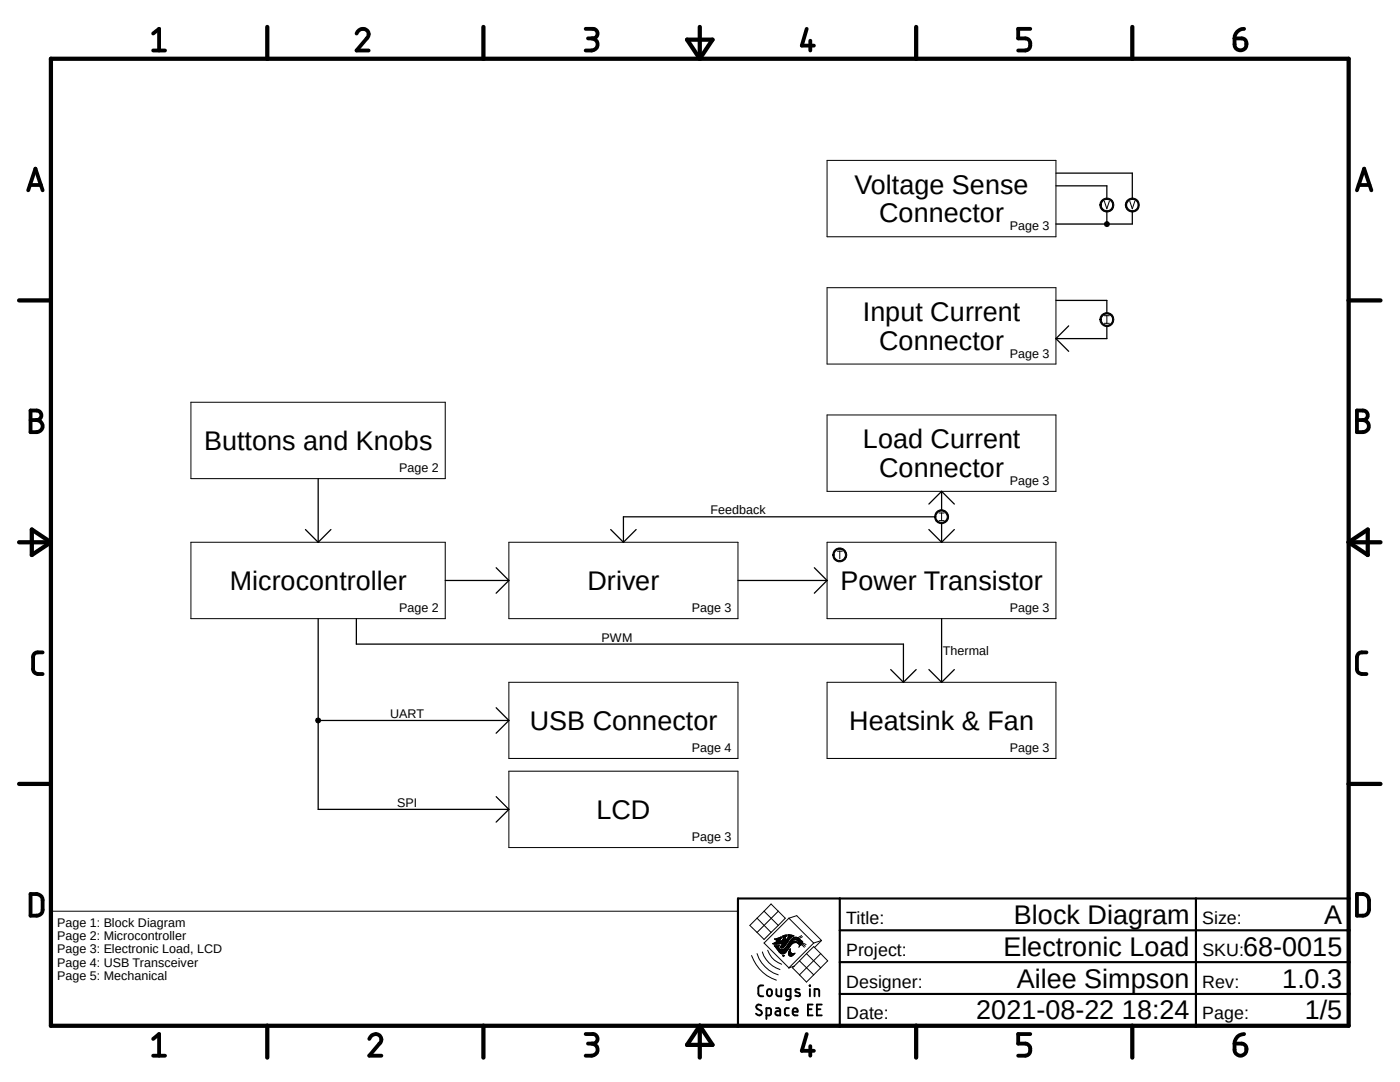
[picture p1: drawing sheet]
<svg xmlns="http://www.w3.org/2000/svg" width="279mm" height="216mm" viewBox="0 0 279 216" stroke-linecap="round" stroke-linejoin="round" font-family="sans-serif">
<path d="M3.4 3.1l272.6 209.7M276 3.1l-272.6 209.7" fill="none" stroke="#fff" stroke-width=".2"/>
<g fill="none" stroke="#000" stroke-width=".25">
<path d="M210.7 34.5h15.3v5.1M210.7 37.1h10.2v2.5M210.7 59.9h10.2v2.6M220.9 42.2v2.5M226 42.2v2.5h-15.3M210.7 67.6l2.6 2.5M213.3 65l-2.6 2.6M220.9 65v2.6h-10.2M63.5 95.5v12.7M187.9 98v3.9M187.9 98l2.6 2.6M187.9 98l-2.5 2.6"/>
<path d="M61 105.7l2.5 2.5M66 105.7l-2.5 2.5M88.9 115.8h12.7M99 113.3l2.6 2.5M101.6 115.8l-2.6 2.6M121.9 105.7l2.5 2.5M127 105.7l-2.6 2.5M147.3 115.8h17.8M162.5 113.3l2.6 2.5M165.1 115.8l-2.6 2.6M185.4 105.7l2.5 2.5M186.6 103.1h-62.2v5.1"/>
<path d="M187.9 104.4v3.8M190.5 105.7l-2.6 2.5M63.5 123.4v38.1h38.1M71.1 123.4v5.1h109.2v7.6M177.8 133.6l2.5 2.5M182.8 133.6l-2.5 2.5M185.4 133.6l2.5 2.5M187.9 123.4v12.7M190.5 133.6l-2.6 2.5M63.5 143.8h38.1M99 141.2l2.6 2.6M99 159l2.6 2.5"/>
<path d="M101.6 143.8l-2.6 2.5M101.6 161.5l-2.6 2.5"/>
</g>
<g fill="#000">
<path d="M219.8 40a1.4 1.4 0 0 1 2.3 .2 1.4 1.4 0 0 1-.8 2.1 1.4 1.4 0 0 1-1.8-1.4h.3a1.15 1.15 0 0 1 1.5-1.1 1.15 1.15 0 0 1 .4 1.9 1.15 1.15 0 0 1-1.9-.4v-.4h-.3z" fill-rule="evenodd"/>
<path d="M220.6 44.4l.3-.2 .4 .2 .1 .3-.1 .4-.4 .1-.3-.1-.2-.4z" fill-rule="evenodd"/>
<path d="M224.9 40a1.4 1.4 0 0 1 2.3 .2 1.4 1.4 0 0 1-.8 2.1 1.4 1.4 0 0 1-1.8-1.4h.2a1.15 1.15 0 0 1 1.6-1.1 1.15 1.15 0 0 1 .4 1.9 1.15 1.15 0 0 1-1.9-.4l-.1-.4h-.2z" fill-rule="evenodd"/>
<path d="M219.8 62.9a1.39 1.39 0 0 1 2.3 .1 1.39 1.39 0 0 1-.8 2.1 1.39 1.39 0 0 1-1.8-1.3h.3a1.15 1.15 0 0 1 1.5-1.2 1.15 1.15 0 0 1 .4 1.9 1.15 1.15 0 0 1-1.9-.4v-.3h-.3z" fill-rule="evenodd"/>
<path d="M166.5 109.9a1.4 1.4 0 0 1 2.2 0 1.4 1.4 0 0 1-.7 2.1 1.4 1.4 0 0 1-1.8-1.3h.3a1.15 1.15 0 0 1 1.6-.9 1.15 1.15 0 0 1 .2 1.9 1.15 1.15 0 0 1-1.8-.6v-.4h-.3z" fill-rule="evenodd"/>
<path d="M186.8 102.2a1.4 1.4 0 0 1 2.3 .1 1.4 1.4 0 0 1-.7 2.1 1.4 1.4 0 0 1-1.9-1.3h.3a1.15 1.15 0 0 1 1.6-.9 1.15 1.15 0 0 1 .2 1.9 1.15 1.15 0 0 1-1.8-.6v-.4h-.3z" fill-rule="evenodd"/>
<path d="M63.1 143.4l.4-.1 .3 .1 .2 .4-.2 .3-.3 .2-.4-.2-.1-.3z" fill-rule="evenodd"/>
</g>
<g fill="none" stroke="#000" stroke-width=".2">
<path d="M165.1 32h45.6v15.2h-45.6zM165.1 57.4h45.6v15.2h-45.6zM219.8 40a1.4 1.4 0 0 1 2.3 .2 1.4 1.4 0 0 1-.8 2.1 1.4 1.4 0 0 1-1.8-1.4h.3a1.15 1.15 0 0 1 1.5-1.1 1.15 1.15 0 0 1 .4 1.9 1.15 1.15 0 0 1-1.9-.4v-.4h-.3zM220.4 40.1l.5 1.6 .5-1.6M220.6 44.4l.3-.2 .4 .2 .1 .3-.1 .4-.4 .1-.3-.1-.2-.4zM224.9 40a1.4 1.4 0 0 1 2.3 .2 1.4 1.4 0 0 1-.8 2.1 1.4 1.4 0 0 1-1.8-1.4h.2a1.15 1.15 0 0 1 1.6-1.1 1.15 1.15 0 0 1 .4 1.9 1.15 1.15 0 0 1-1.9-.4l-.1-.4h-.2zM225.5 40.1l.5 1.6 .5-1.6M219.8 62.9a1.39 1.39 0 0 1 2.3 .1 1.39 1.39 0 0 1-.8 2.1 1.39 1.39 0 0 1-1.8-1.3h.3a1.15 1.15 0 0 1 1.5-1.2 1.15 1.15 0 0 1 .4 1.9 1.15 1.15 0 0 1-1.9-.4v-.3h-.3zM220.4 63h1M220.4 64.5h1M220.9 63v1.5M38.1 80.3h50.8v15.2h-50.8z"/>
<path d="M165.1 82.8h45.6v15.2h-45.6zM38.1 108.2h50.8v15.2h-50.8zM101.6 108.2h45.7v15.2h-45.7zM165.1 108.2h45.6v15.2h-45.6zM166.5 109.9a1.4 1.4 0 0 1 2.2 0 1.4 1.4 0 0 1-.7 2.1 1.4 1.4 0 0 1-1.8-1.3h.3a1.15 1.15 0 0 1 1.6-.9 1.15 1.15 0 0 1 .2 1.9 1.15 1.15 0 0 1-1.8-.6v-.4h-.3zM167.1 110h1M167.6 110v1.5M186.8 102.2a1.4 1.4 0 0 1 2.3 .1 1.4 1.4 0 0 1-.7 2.1 1.4 1.4 0 0 1-1.9-1.3h.3a1.15 1.15 0 0 1 1.6-.9 1.15 1.15 0 0 1 .2 1.9 1.15 1.15 0 0 1-1.8-.6v-.4h-.3zM187.4 102.4h1M187.4 103.9h1M187.9 102.4v1.5M101.6 136.1h45.7v15.2h-45.7z"/>
<path d="M165.1 136.1h45.6v15.2h-45.6zM63.1 143.4l.4-.1 .3 .1 .2 .4-.2 .3-.3 .2-.4-.2-.1-.3zM101.6 153.9h45.7v15.2h-45.7zM147.3 179.3v2.5h-137.1M150 190.7a7.9 7.9 0 0 0 4.9 4.9M151.1 190.3a6.6 6.6 0 0 0 4.2 4.2M151.1 186.1l1.4 1.4 1.4-1.4M151.1 183.2l2.8 2.9M152.1 189.9a5.5 5.5 0 0 0 3.6 3.6M152.5 181.8l1.4-1.4 2.8 2.8-1.4 1.5M152.5 181.8l-2.9 2.9 1.5 1.4M152.5 181.8l2.8 2.9"/>
<path d="M153.2 189.6a4.4 4.4 0 0 0 2.8 2.8M154.3 188.3h1.6M154.3 188.3h1.3M154.5 188.2l-.3 .1 .7 .1 1.3-.3-.3 .6M154.5 188.2h2.6M154.6 187.4h1.1M154.6 188.8h.7M154.7 188.1h2.4M154.7 188.9h.5M154.7 187.5h1M154.7 188.9l.7 1M154.8 189h.5"/>
<path d="M154.8 188h2.4M154.9 189.1h.4M154.9 187.3h.9M154.9 187.6h.8M154.9 189.2h.5M154.9 187.9l-.4 .3M154.9 187.9h2.3M155 187.8h.6M155 189.3h.5M155.1 189.4h.5M155.1 187.7h.6M155.2 189.6h2"/>
<path d="M155.2 187.2h.7M155.2 188.9l.1 .2M155.3 189.7h1.8M155.3 184.7l-1.4 1.4M155.3 181.8l-4.2 4.3M155.3 189.1l.5 .4M155.4 189.8h1.6M155.4 189.9h1.5M155.4 188.8l-.9-.1 .2 .2M155.4 189.9l.2 .2M155.5 188.7h.1M155.5 187.1h.4"/>
<path d="M155.5 190h1.3M155.5 188.7h-.3M155.5 188.7l-.3 .2M155.6 190.1a.7 .7 0 0 0 .9 .1M155.6 190.1h1.2M155.7 190.2h1M155.7 189h.7M155.7 188.9h.8M155.7 187h.2M155.8 188.8h.7M155.8 190.2h.7M155.8 189.1h.5"/>
<path d="M155.8 187.8h1.5M155.9 188.8h.7M155.9 186.9h.1M155.9 186.9l-.3 1 .6-.3M155.9 186.9l-1.3 .5 .6 .3-.3 .2M155.9 188.7h.8M156 188.6h.8M156 187.7h1.4M156 188.5h.8M156.1 188.4h.8M156.1 187.7h1.3M156.1 188.3h.8"/>
<path d="M156.2 188.3h.8M156.2 187.6h1.2M156.2 186.8h.7M156.2 186.8l.1 .3h.1l-.1 .3M156.2 187.5h.5M156.2 186.9h.6M156.3 190.8h.1M156.3 189.5h.9M156.3 187h.5M156.3 187.4l-.1 .2M156.3 187.4h.4M156.3 187.3h.4"/>
<path d="M156.3 187.2h.5M156.4 190.7l.1-.1-.2 .2M156.4 187.1h.4M156.4 189.4l-1.2 .1M156.4 189.4h.9M156.4 186.7l-.2 .1M156.4 186.7h.5M156.5 190.7h-.3l.2 .2M156.5 189.3h.9M156.7 189.2h.7M156.7 186.6h.3l-.1 .3h-.7M156.7 186.6l-.3 .1"/>
<path d="M156.7 186.6h.2M156.7 190.2h-.2M156.7 187.4l.1 .2 .1-.1M156.8 186.9l-.1 .5M156.8 189.1h.7M156.8 189h.7M156.8 190l-.1 .2M156.9 189l-.5 .4M156.9 188.9h.7M156.9 187.5h.6M157 188.8h.6M157 187.4h.6"/>
<path d="M157.1 188.2l-.7 .8a.51 .51 0 0 1-.7 0l.2-.3M157.1 188.8h.6M157.1 188.8l-.2 .2M157.1 187.3h.5M157.1 188.7h.7M157.1 189.7l-.3 .3M157.2 187.2l-.3 .3M157.2 188.6h.6M157.2 187.2h.5M157.2 188.5h.7M157.3 188.4h.7M157.3 187.8l-.2 .4"/>
<path d="M157.3 187.1h.5M157.3 186.7h1M157.3 186.6h.8M157.3 187.1l-.1 .1M157.3 187h.6M157.4 190.1v.5M157.4 190.4h1.1M157.4 190.3h1.1M157.4 190.2h.6M157.4 190.2h.5M157.4 188.3h.7M157.4 190.5h1"/>
<path d="M157.4 190.1h.4M157.4 190h.4M157.4 186.9h.8M157.4 188.3h.8M157.4 186.9h.6M157.4 183.2l5 5M157.4 183.2l-4.9 5 5 5M157.4 183.2l1.6-.5 5 5M157.4 190.6h.9M157.4 189.9h.3M157.4 186.8l-.1 .3M157.4 188.2h.9"/>
<path d="M157.5 189.8h.2M157.5 188.1h1.1M157.5 190.7h.7M157.5 189.7h.2M157.6 189.7h.1M157.6 188h1.4M157.6 189.6h.1M157.6 187.9h1.4M157.6 189.5h.1M157.6 187.8h1.2M157.7 190.8h.3M157.7 189.7v-.4l-.3 .8"/>
<path d="M157.7 189.7l.1 .3M157.7 189.4h.1M157.7 187.7l-.6 1.1M157.7 187.7h.4M157.8 190l.3 .3 .6-.1-.7 .6h-.3l-.3-.2M157.8 187.7h.3M157.9 187.6h.3M157.9 187.5h.4M158 187.4h1.6M158.2 186.9l-.5 .3-.4 .6M158.2 187.2h1.1M158.3 186.8h-1v-.3l1.2 .2-.3 .2"/>
<path d="M158.3 187.5l-.3 .2 .7 .1 .5 .4M158.3 187.1h.9M158.3 187.1a1.08 1.08 0 0 1 1.4 .4l.5 .4M158.3 187.1l-.6 .6M158.3 187.5h.5l.3 .2M158.5 190.2h.1M158.8 187.5h.8M159 187.6h.8M159 188.1l.2 .1M159.1 187.7h.8M159.1 187.7l.2 .2M159.2 188.2h.1"/>
<path d="M159.2 188.1a1.64 1.64 0 0 0-1.9 1.3l-.2 .3M159.2 187.7h.8M159.3 187.8h.8M159.3 188.2l.2 .3M159.3 188.2h.1M159.3 188.3h.8M159.3 187.9h.9M159.3 187.9l.1 .3M159.3 188h.8M159.4 188.3h.6M159.4 188.2h.7M159.4 188.1h.7"/>
<path d="M159.5 188.4h.5M159.5 188.8l-.1 .3M159.5 188.6h.3M159.5 188.5h.4M159.5 188.5l.1 .2M159.6 191.7l-1.4 1.4 1.4 1.4M159.6 191.7l2.8 2.8M159.6 188.8h.1M159.6 188.7h.1M159.6 188.7l-.1 .1M159.9 188.4l.6 .6M160 186.7l-.8 .5"/>
<path d="M160 188.4l-.4 .3M160.1 188.3l.6 .5M160.1 188.3l-.1 .1M160.1 188.1l.8 .4M160.1 186.9l-.7 .4h-1.3M160.2 187.9l-.1 .4M161 190.3l1.4-1.4 1.4 1.4M161 190.3l-1.4 1.4M161 190.3l2.8 2.8M162.4 188.2l-5 4.9 1.1-.3M163.8 190.3l1.4 1.4-4.2 4.3-1.4-1.5M163.8 190.3l-4.2 4.2"/>
<path d="M164 187.7l-1.6 .5M164 187.7l-1.4 1.4"/>
</g>
<g fill="none" stroke="#000" stroke-width=".85">
<path d="M10.2 11.7h259v193h-259zM53.3 5.4v6.3M96.5 5.4v6.3M137.1 7.9h5.1l-2.5 3.8zM139.7 5.4v6.3M182.8 5.4v6.3M226 5.4v6.3M3.8 59.9h6.4M269.2 59.9h6.3M3.8 108.2h6.4M6.3 105.7l3.9 2.5-3.9 2.5zM269.2 108.2h6.3"/>
<path d="M269.2 108.2l3.8-2.5v5zM3.8 156.4h6.4M269.2 156.4h6.3M53.3 204.7v6.3M96.5 204.7v6.3M139.7 204.7v6.3M139.7 204.7l2.5 3.8h-5.1zM182.8 204.7v6.3M226 204.7v6.3"/>
</g>
<g fill="none" stroke="#000" stroke-width=".76">
<path d="M30.6 6.7l1.1-.9v4.3M30.6 10.1h2.3M71.2 6.7a1.19 1.19 0 0 1 1.5-.9 1.19 1.19 0 0 1 .7 1.6l-2.2 2.7h2.4M116.9 5.8h1.4a.95 .95 0 0 1 1 .9 .95 .95 0 0 1-1 1h-1M118.1 7.7a1.21 1.21 0 0 1 1.2 1.2 1.21 1.21 0 0 1-1.2 1.2h-1.2M161 5.8l-1 3.3h2.4M161.7 8.1v2M205.6 5.8h-2.4v1.9h1.4a1.23 1.23 0 0 1 1 1.2 1.23 1.23 0 0 1-1 1.2h-1.4M246.4 7.7h1.4a1.21 1.21 0 0 1 .9 1.4 1.21 1.21 0 0 1-1.3 .9 1.09 1.09 0 0 1-1-1.2zM248.3 5.8a1.88 1.88 0 0 0-1.9 1.9M5.6 38l1.5-4.3 1.4 4.3M6 36.9h2.2"/>
<path d="M270.8 38l1.4-4.3 1.5 4.3M271.1 36.9h2.2M6.1 81.9h1.2a.95 .95 0 0 1 1 1 .95 .95 0 0 1-1 .9 1.21 1.21 0 0 1 1.2 1.2 1.21 1.21 0 0 1-1.2 1.2h-1.2zM6.1 83.8h1.2M270.8 81.9h1.2a.95 .95 0 0 1 1 1 .95 .95 0 0 1-1 .9 1.21 1.21 0 0 1 1.2 1.2 1.21 1.21 0 0 1-1.2 1.2h-1.2zM270.8 83.8h1.2M8.5 130.2h-1a.87 .87 0 0 0-.9 .9v2.4a.97 .97 0 0 0 .9 1h1M272.7 130.2h-.9a.94 .94 0 0 0-1 .9v2.4a.97 .97 0 0 0 1 1h.9M6.1 178.4a2.22 2.22 0 0 1 2.2 .5l.2 .7v1.9a1.13 1.13 0 0 1-1.2 1.2h-1.2zM270.8 178.4a2.07 2.07 0 0 1 2.2 .5l.2 .7v1.9a1.21 1.21 0 0 1-1.2 1.2h-1.2zM30.6 207.3l1.1-1v4.4M30.6 210.7h2.3"/>
<path d="M73.7 207.3a1.19 1.19 0 0 1 1.5-1 1.19 1.19 0 0 1 .7 1.7l-2.2 2.7h2.4M116.9 206.3h1.4a.95 .95 0 0 1 1 1 .95 .95 0 0 1-1 .9h-1M118.1 208.2a1.21 1.21 0 0 1 1.2 1.2 1.21 1.21 0 0 1-1.2 1.3h-1.2M161 206.3l-1 3.4h2.4M161.7 208.7v2M205.6 206.3h-2.4v1.9h1.4a1.23 1.23 0 0 1 1 1.2 1.23 1.23 0 0 1-1 1.3h-1.4M246.4 208.2h1.4a1.2 1.2 0 0 1 1 1.4 1.2 1.2 0 0 1-1.3 1 1.2 1.2 0 0 1-1.1-1.1zM248.3 206.3a1.88 1.88 0 0 0-1.9 1.9"/>
</g>
<path d="M167.6 179.3v25.4M238.7 179.3v25.4M269.2 179.3h-121.9v25.4M167.6 198.3h101.6M167.6 192h101.6M167.6 185.6h101.6" fill="none" stroke="#000" stroke-width=".42"/>
<g fill="none" stroke="#000" stroke-width=".38">
<path d="M152.3 196.6l-.7 .1-.3 .4 .1 1.4 .4 .3h.5M153.2 197.6a.49 .49 0 0 1 .5-.2 .49 .49 0 0 1 .4 .4v.5a.49 .49 0 0 1-.5 .5 .49 .49 0 0 1-.5-.5zM154.9 197.4v1l.4 .4h.6v-1.4M157.8 198.8h-.6l-.3-.2-.1-.9 .2-.3h.8v1.7l-.4 .4h-.5M159.6 197.4a.61 .61 0 0 0-.9 .2l.2 .4 .6 .2 .2 .3a.63 .63 0 0 1-1 .2M161.6 196.6l.1 .1zM161.6 197.4v1.4M162.6 198.8v-1.4h.6l.2 .1 .1 1.3M151.9 200.6a.6 .6 0 0 0-1 .3l.3 .4 .6 .4a.57 .57 0 0 1-.1 .9 .57 .57 0 0 1-.8-.3M153 202.6h.5l.3-.2 .1-.9-.2-.3h-.7v2.1M154.9 201.2h.6l.2 .3v1.1h-.5a.42 .42 0 0 1-.5-.4 .42 .42 0 0 1 .5-.4h.5M157.4 201.2h-.6l-.2 .3 .1 .9 .3 .2h.4"/>
<path d="M158.2 201.9h1a.51 .51 0 0 0-.4-.7 .51 .51 0 0 0-.6 .4l.1 .8 .3 .2h.6M161.2 201.4h.8M162.2 200.4h-1v2.2h1M163 201.4h.7M164 200.4h-1v2.2h1"/>
</g>
<g font-size="5.4">
<text x="170.5" y="38.7">Voltage Sense</text>
<text x="175.5" y="44.4">Connector</text>
<text x="172.2" y="64.1">Input Current</text>
<text x="175.5" y="69.8">Connector</text>
<text x="40.7" y="89.8">Buttons and Knobs</text>
<text x="172.2" y="89.5">Load Current</text>
<text x="175.5" y="95.2">Connector</text>
<text x="45.8" y="117.7">Microcontroller</text>
<text x="117.3" y="117.7">Driver</text>
<text x="167.7" y="117.7">Power Transistor</text>
<text x="105.7" y="145.7">USB Connector</text>
<text x="169.5" y="145.7">Heatsink &amp; Fan</text>
<text x="119" y="163.4">LCD</text>
<text x="202.4" y="184.4">Block Diagram</text>
<text x="264.3" y="184.4">A</text>
<text x="200.2" y="190.7">Electronic Load</text>
<text x="248.1" y="190.7">68-0015</text>
<text x="202.9" y="197.1">Ailee Simpson</text>
<text x="255.9" y="197.1">1.0.3</text>
<text x="194.8" y="203.4">2021-08-22 18:24</text>
<text x="260.4" y="203.4">1/5</text>
</g>
<g font-size="3.6">
<text x="168.9" y="184.4">Title:</text>
<text x="239.9" y="184.4">Size:</text>
<text x="168.9" y="190.7">Project:</text>
<text x="240" y="190.7">SKU:</text>
<text x="168.9" y="197.1">Designer:</text>
<text x="239.9" y="197.1">Rev:</text>
<text x="168.9" y="203.4">Date:</text>
<text x="239.9" y="203.4">Page:</text>
</g>
<g font-size="2.5">
<text x="201.6" y="46">Page 3</text>
<text x="201.6" y="71.4">Page 3</text>
<text x="79.7" y="94.2">Page 2</text>
<text x="201.6" y="96.8">Page 3</text>
<text x="141.8" y="102.6">Feedback</text>
<text x="79.7" y="122.2">Page 2</text>
<text x="138.1" y="122.2">Page 3</text>
<text x="201.6" y="122.2">Page 3</text>
<text x="120.1" y="128">PWM</text>
<text x="188.2" y="130.7">Thermal</text>
<text x="77.9" y="143.3">UART</text>
<text x="138.1" y="150.1">Page 4</text>
<text x="201.6" y="150.1">Page 3</text>
<text x="79.3" y="161">SPI</text>
<text x="138.1" y="167.9">Page 3</text>
<text x="11.4" y="184.9">Page 1: Block Diagram</text>
<text x="11.4" y="187.5">Page 2: Microcontroller</text>
<text x="11.4" y="190.2">Page 3: Electronic Load, LCD</text>
<text x="11.4" y="192.9">Page 4: USB Transceiver</text>
<text x="11.4" y="195.5">Page 5: Mechanical</text>
</g>
</svg>
